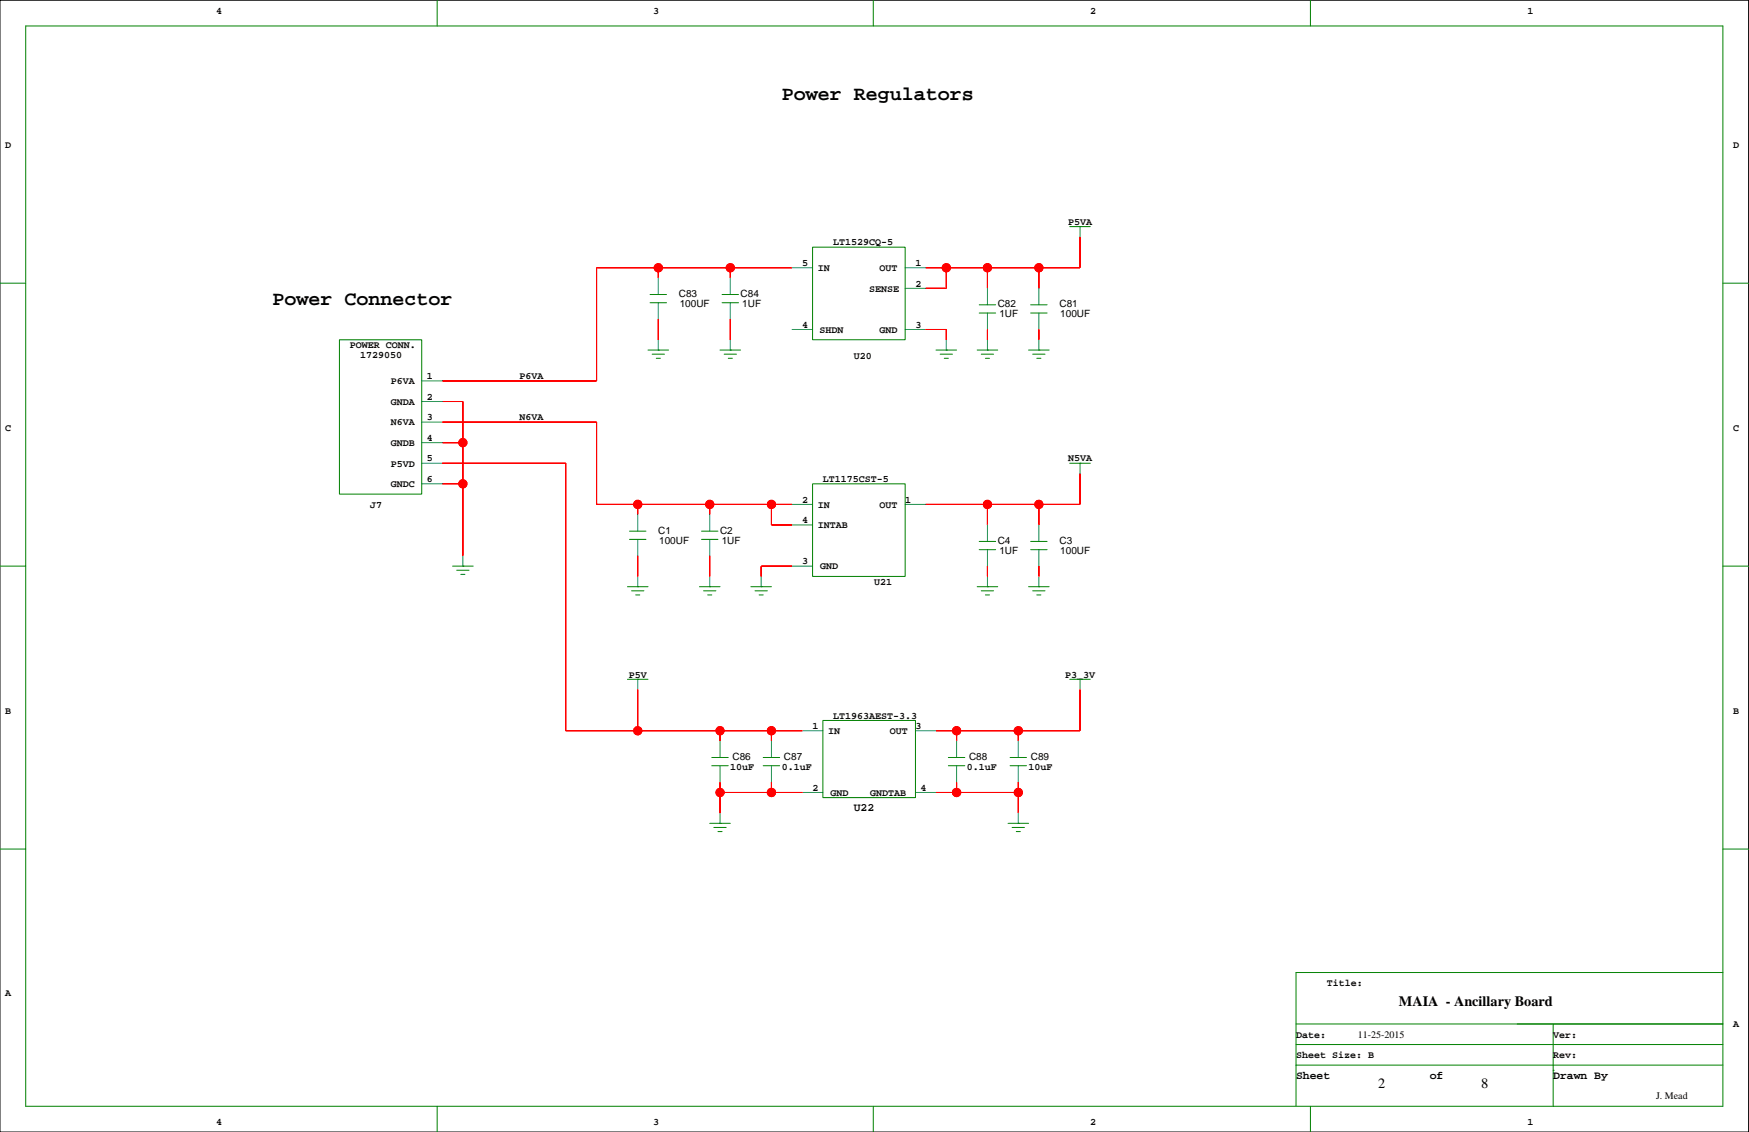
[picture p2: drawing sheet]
<svg xmlns="http://www.w3.org/2000/svg" width="432mm" height="279mm" viewBox="0 0 432 279" stroke-linecap="round" stroke-linejoin="round" font-family="sans-serif">
<path d="M0 .1h431.7v279.3h-431.7z" fill="none" stroke="#000" stroke-width=".25"/>
<g fill="none" stroke="#008000" stroke-width=".25">
<path d="M6.3 6.4h419.1v266.7h-419.1zM107.9 .1v6.3M215.6 .1v6.3M323.5 .1v6.3M264.1 55.9h5.1M266.6 55.9h.1M0 69.9h6.3M160.5 74.7h4.1M160.5 72.7h4.1M178.3 74.7h4M178.3 72.7h4M200.6 61h22.9v22.9h-22.9z"/>
<path d="M241.8 77.3h4M241.8 75.2h4M254.5 77.3h4M254.5 75.2h4M425.4 69.9h6.3M83.8 83.9h20.3v38.1h-20.3zM160 86.4h5.1M161 87.4h3M162 88.4h1M162.5 86.4h.1M177.8 86.4h5M178.8 87.4h3"/>
<path d="M179.8 88.4h1M180.3 86.4h.1M231.1 86.4h5.1M232.1 87.4h3.1M233.1 88.4h1M233.6 86.4h.1M241.2 86.4h5.1M242.3 87.4h3M243.3 88.4h1M243.8 86.4h.1M253.9 86.4h5.1M255 87.4h3"/>
<path d="M256 88.4h1M256.5 86.4h.1M200.6 119.4h22.9v22.9h-22.9zM264.1 114.3h5.1M266.6 114.3h.1M0 139.7h6.3M111.7 139.7h5.1M114.3 139.7h.1M155.4 133.1h4.1M155.4 131.1h4.1M173.2 133.1h4.1M173.2 131.1h4.1"/>
<path d="M241.8 135.7h4M241.8 133.6h4M254.5 135.7h4M254.5 133.6h4M425.4 139.7h6.3M112.8 140.7h3M113.8 141.8h1M154.9 144.8h5.1M155.9 145.8h3.1M156.9 146.8h1.1M157.4 144.8h.1M172.7 144.8h5.1"/>
<path d="M173.7 145.8h3M174.7 146.8h1M175.2 144.8h.1M185.4 144.8h5.1M186.4 145.8h3M187.4 146.8h1M187.9 144.8h.1M241.2 144.8h5.1M242.3 145.8h3M243.3 146.8h1M243.8 144.8h.1M253.9 144.8h5.1"/>
<path d="M255 145.8h3M256 146.8h1M256.5 144.8h.1M154.9 167.7h5.1M157.4 167.7h.1M203.2 177.8h22.8v19.1h-22.8zM264.1 167.7h5.1M266.6 167.7h.1M175.7 189h4.1M175.7 187h4.1M188.4 189h4.1M188.4 187h4.1"/>
<path d="M234.1 189h4.1M234.1 187h4.1M249.4 189h4M249.4 187h4M0 209.6h6.3M175.2 203.2h5.1M176.2 204.2h3.1M177.3 205.2h1M177.8 203.2h.1M248.9 203.2h5M249.9 204.2h3M250.9 205.2h1"/>
<path d="M251.4 203.2h.1M425.4 209.6h6.3M320 257.8h105.4M320 252.7h105.4M383.5 252.7v20.4M425.4 240h-105.4v33.1M107.9 273.1v6.3M215.6 273.1v6.3M320 262.9h105.4M323.5 273.1v6.3M383.5 264.2h.1"/>
</g>
<g fill="none" stroke="#008080" stroke-width=".25">
<path d="M266.6 55.9v2.6M162.5 68.6v4.1M162.5 74.7v4.1M180.3 68.6v4.1M180.3 74.7v4.1M195.5 66.1h5.1M223.5 66.1h5M223.5 71.2h5M243.8 71.2v4M243.8 77.3v4M256.5 71.2v4M256.5 77.3v4"/>
<path d="M104.1 94h5.1M104.1 99.1h5.1M162.5 83.9v2.5M180.3 83.9v2.5M195.5 81.3h5.1M223.5 81.3h5M233.6 83.9v2.5M243.8 83.9v2.5M256.5 83.9v2.5M104.1 104.2h5.1M104.1 109.3h5.1M104.1 114.3h5.1"/>
<path d="M104.1 119.4h5.1M266.6 114.3v2.6M114.3 137.2v2.5M157.4 127v4.1M157.4 133.1v4.1M175.2 127v4.1M175.2 133.1v4.1M195.5 124.5h5.1M195.5 139.7h5.1M195.5 129.6h5.1M223.5 124.5h5M243.8 129.6v4"/>
<path d="M243.8 135.7v4M256.5 129.6v4M256.5 135.7v4M157.4 142.3v2.5M175.2 142.3v2.5M187.9 142.3v2.5M243.8 142.3v2.5M256.5 142.3v2.5M157.4 167.7v2.5M266.6 167.7v2.5M177.8 182.9v4.1M177.8 189v4.1"/>
<path d="M190.5 182.9v4.1M190.5 189v4.1M198.1 180.4h5.1M198.1 195.6h5.1M226 180.4h5.1M226 195.6h5.1M236.2 182.9v4.1M236.2 189v4.1M251.4 182.9v4.1M251.4 189v4.1M177.8 200.7v2.5M251.4 200.7v2.5"/>
</g>
<g fill="#f00" stroke="#f00" stroke-width=".25">
<path d="M109.2 119.4h5.1z" fill-rule="evenodd"/>
<path d="M114.3 119.4v17.8z" fill-rule="evenodd"/>
<path d="M114.3 109.3v10.1z" fill-rule="evenodd"/>
<path d="M109.2 109.3h5.1z" fill-rule="evenodd"/>
<path d="M109.2 99.1h5.1z" fill-rule="evenodd"/>
<path d="M114.3 99.1v10.2z" fill-rule="evenodd"/>
<path d="M147.3 66.1v27.9z" fill-rule="evenodd"/>
<path d="M147.3 66.1h15.2z" fill-rule="evenodd"/>
<path d="M180.3 66.1h15.2z" fill-rule="evenodd"/>
<path d="M162.5 66.1v2.5z" fill-rule="evenodd"/>
<path d="M162.5 66.1h17.8z" fill-rule="evenodd"/>
<path d="M180.3 66.1v2.5z" fill-rule="evenodd"/>
<path d="M109.2 94h38.1z" fill-rule="evenodd"/>
<path d="M266.6 170.2v10.2z" fill-rule="evenodd"/>
<path d="M251.4 180.4h15.2z" fill-rule="evenodd"/>
<path d="M251.4 180.4v2.5z" fill-rule="evenodd"/>
<path d="M236.2 180.4h15.2z" fill-rule="evenodd"/>
<path d="M236.2 180.4v2.5z" fill-rule="evenodd"/>
<path d="M231.1 180.4h5.1z" fill-rule="evenodd"/>
<path d="M177.8 195.6v5.1z" fill-rule="evenodd"/>
<path d="M190.5 193.1v2.5z" fill-rule="evenodd"/>
<path d="M177.8 193.1v2.5z" fill-rule="evenodd"/>
<path d="M177.8 195.6h12.7z" fill-rule="evenodd"/>
<path d="M190.5 195.6h7.6z" fill-rule="evenodd"/>
<path d="M251.4 195.6v5.1z" fill-rule="evenodd"/>
<path d="M236.2 193.1v2.5z" fill-rule="evenodd"/>
<path d="M231.1 195.6h5.1z" fill-rule="evenodd"/>
<path d="M236.2 195.6h15.2z" fill-rule="evenodd"/>
<path d="M251.4 193.1v2.5z" fill-rule="evenodd"/>
<path d="M266.6 58.5v7.6z" fill-rule="evenodd"/>
<path d="M256.5 66.1h10.1z" fill-rule="evenodd"/>
<path d="M256.5 66.1v5.1z" fill-rule="evenodd"/>
<path d="M243.8 66.1h12.7z" fill-rule="evenodd"/>
<path d="M243.8 66.1v5.1z" fill-rule="evenodd"/>
<path d="M233.6 66.1h10.2z" fill-rule="evenodd"/>
<path d="M233.6 66.1v5.1z" fill-rule="evenodd"/>
<path d="M228.5 71.2h5.1z" fill-rule="evenodd"/>
<path d="M228.5 66.1h5.1z" fill-rule="evenodd"/>
<path d="M233.6 81.3v2.6z" fill-rule="evenodd"/>
<path d="M228.5 81.3h5.1z" fill-rule="evenodd"/>
<path d="M266.6 116.9v7.6z" fill-rule="evenodd"/>
<path d="M256.5 124.5h10.1z" fill-rule="evenodd"/>
<path d="M256.5 124.5v5.1z" fill-rule="evenodd"/>
<path d="M243.8 124.5h12.7z" fill-rule="evenodd"/>
<path d="M243.8 124.5v5.1z" fill-rule="evenodd"/>
<path d="M228.5 124.5h15.3z" fill-rule="evenodd"/>
<path d="M187.9 139.7v2.6z" fill-rule="evenodd"/>
<path d="M187.9 139.7h7.6z" fill-rule="evenodd"/>
<path d="M175.2 124.5v2.5z" fill-rule="evenodd"/>
<path d="M157.4 124.5h17.8z" fill-rule="evenodd"/>
<path d="M157.4 124.5v2.5z" fill-rule="evenodd"/>
<path d="M147.3 124.5h10.1z" fill-rule="evenodd"/>
<path d="M190.5 129.6h5z" fill-rule="evenodd"/>
<path d="M190.5 124.5v5.1z" fill-rule="evenodd"/>
<path d="M190.5 124.5h5z" fill-rule="evenodd"/>
<path d="M175.2 124.5h15.3z" fill-rule="evenodd"/>
<path d="M147.3 104.2v20.3z" fill-rule="evenodd"/>
<path d="M109.2 104.2h38.1z" fill-rule="evenodd"/>
<path d="M243.8 139.7v2.6z" fill-rule="evenodd"/>
<path d="M256.5 139.7v2.6z" fill-rule="evenodd"/>
<path d="M243.8 81.3v2.6z" fill-rule="evenodd"/>
<path d="M256.5 81.3v2.6z" fill-rule="evenodd"/>
<path d="M175.2 137.2v5.1z" fill-rule="evenodd"/>
<path d="M157.4 137.2v5.1z" fill-rule="evenodd"/>
<path d="M180.3 78.8v5.1z" fill-rule="evenodd"/>
<path d="M162.5 78.8v5.1z" fill-rule="evenodd"/>
<path d="M139.7 180.4h17.7z" fill-rule="evenodd"/>
<path d="M139.7 114.3v66.1z" fill-rule="evenodd"/>
<path d="M190.5 180.4v2.5z" fill-rule="evenodd"/>
<path d="M190.5 180.4h7.6z" fill-rule="evenodd"/>
<path d="M177.8 180.4h12.7z" fill-rule="evenodd"/>
<path d="M177.8 180.4v2.5z" fill-rule="evenodd"/>
<path d="M157.4 180.4h20.4z" fill-rule="evenodd"/>
<path d="M157.4 170.2v10.2z" fill-rule="evenodd"/>
<path d="M109.2 114.3h30.5z" fill-rule="evenodd"/>
<circle cx="114.3" cy="119.4" r="1.02"/>
<circle cx="114.3" cy="109.3" r="1.02"/>
<circle cx="162.5" cy="66.1" r="1.02"/>
<circle cx="180.3" cy="66.1" r="1.02"/>
<circle cx="251.4" cy="180.4" r="1.02"/>
<circle cx="236.2" cy="180.4" r="1.02"/>
<circle cx="177.8" cy="195.6" r="1.02"/>
<circle cx="190.5" cy="195.6" r="1.02"/>
<circle cx="236.2" cy="195.6" r="1.02"/>
<circle cx="251.4" cy="195.6" r="1.02"/>
<circle cx="256.5" cy="66.1" r="1.02"/>
<circle cx="243.8" cy="66.1" r="1.02"/>
<circle cx="233.6" cy="66.1" r="1.02"/>
<circle cx="256.5" cy="124.5" r="1.02"/>
<circle cx="243.8" cy="124.5" r="1.02"/>
<circle cx="157.4" cy="124.5" r="1.02"/>
<circle cx="175.2" cy="124.5" r="1.02"/>
<circle cx="190.5" cy="124.5" r="1.02"/>
<circle cx="190.5" cy="180.4" r="1.02"/>
<circle cx="177.8" cy="180.4" r="1.02"/>
<circle cx="157.4" cy="180.4" r="1.02"/>
</g>
<g fill="none" stroke="#f00" stroke-width=".25">
<path d="M266.6 58.5v7.6h-38.1M162.5 66.1v2.5M162.5 78.8v5.1M180.3 66.1v2.5M180.3 78.8v5.1M195.5 66.1h-48.2v27.9h-38.1M233.6 66.1v5.1h-5.1M243.8 66.1v5.1M256.5 66.1v5.1M109.2 99.1h5.1v38.1M228.5 81.3h5.1v2.6M243.8 81.3v2.6"/>
<path d="M256.5 81.3v2.6M109.2 119.4h5.1M109.2 109.3h5.1M109.2 104.2h38.1v20.3h48.2M109.2 114.3h30.5v66.1h58.4M266.6 116.9v7.6h-38.1M157.4 124.5v2.5M157.4 137.2v5.1M175.2 124.5v2.5M175.2 137.2v5.1M190.5 124.5v5.1h5M195.5 139.7h-7.6v2.6"/>
<path d="M243.8 124.5v5.1M243.8 139.7v2.6M256.5 124.5v5.1M256.5 139.7v2.6M157.4 170.2v10.2M266.6 170.2v10.2h-35.5M177.8 180.4v2.5M177.8 193.1v7.6M177.8 195.6h20.3M190.5 180.4v2.5M190.5 193.1v2.5M231.1 195.6h20.3"/>
<path d="M236.2 180.4v2.5M236.2 193.1v2.5M251.4 180.4v2.5M251.4 193.1v7.6"/>
<circle cx="162.5" cy="66.1" r="1.02"/>
<circle cx="180.3" cy="66.1" r="1.02"/>
<circle cx="233.6" cy="66.1" r="1.02"/>
<circle cx="243.8" cy="66.1" r="1.02"/>
<circle cx="256.5" cy="66.1" r="1.02"/>
<circle cx="114.3" cy="119.4" r="1.02"/>
<circle cx="114.3" cy="109.3" r="1.02"/>
<circle cx="157.4" cy="124.5" r="1.02"/>
<circle cx="175.2" cy="124.5" r="1.02"/>
<circle cx="190.5" cy="124.5" r="1.02"/>
<circle cx="243.8" cy="124.5" r="1.02"/>
<circle cx="256.5" cy="124.5" r="1.02"/>
<circle cx="157.4" cy="180.4" r="1.02"/>
<circle cx="177.8" cy="195.6" r="1.02"/>
<circle cx="177.8" cy="180.4" r="1.02"/>
<circle cx="190.5" cy="195.6" r="1.02"/>
<circle cx="190.5" cy="180.4" r="1.02"/>
<circle cx="236.2" cy="195.6" r="1.02"/>
<circle cx="236.2" cy="180.4" r="1.02"/>
<circle cx="251.4" cy="195.6" r="1.02"/>
<circle cx="251.4" cy="180.4" r="1.02"/>
</g>
<g font-size="4.9">
<text x="193" y="24.6">Power Regulators</text>
<text x="67.3" y="75.4">Power Connector</text>
</g>
<g font-size="3.5">
<text x="345.4" y="248.3">MAIA - Ancillary Board</text>
<text x="340.3" y="268.6">2</text>
<text x="365.7" y="268.6">8</text>
</g>
<g font-size="2.8">
<text x="210.8" y="200.2">U22</text>
<text x="320" y="266.2">Sheet</text>
<text x="353" y="266.2">of</text>
<text x="383.5" y="266.2">Drawn By</text>
</g>
<g font-size="2.5">
<text x="53.3" y="3.4">4</text>
<text x="161.3" y="3.4">3</text>
<text x="269.2" y="3.4">2</text>
<text x="377.1" y="3.4">1</text>
<text x="1.3" y="36.4">D</text>
<text x="427.9" y="36.4">D</text>
<text x="263.7" y="55.5">P5VA</text>
<text x="198.1" y="65.6">5</text>
<text x="205.7" y="60.6">LT1529CQ-5</text>
<text x="226" y="65.6">1</text>
<text x="201.9" y="66.9">IN</text>
<text x="214.6" y="72">SENSE</text>
<text x="217.1" y="66.9">OUT</text>
<text x="226" y="70.7">2</text>
<text x="167.6" y="73.3">C83</text>
<text x="167.8" y="75.8">100UF</text>
<text x="182.8" y="73.3">C84</text>
<text x="183.3" y="75.8">1UF</text>
<text x="246.3" y="75.8">C82</text>
<text x="261.6" y="75.8">C81</text>
<text x="198.1" y="80.9">4</text>
<text x="202.3" y="82.2">SHDN</text>
<text x="217.1" y="82.2">GND</text>
<text x="226" y="80.9">3</text>
<text x="246.7" y="78.4">1UF</text>
<text x="261.8" y="78.4">100UF</text>
<text x="86.3" y="86">POWER CONN.</text>
<text x="88.9" y="88.4">1729050</text>
<text x="210.8" y="88.5">U20</text>
<text x="96.5" y="94.9">P6VA</text>
<text x="105.4" y="93.6">1</text>
<text x="128.2" y="93.6">P6VA</text>
<text x="96.5" y="99.9">GNDA</text>
<text x="105.4" y="98.7">2</text>
<text x="1.3" y="106.3">C</text>
<text x="96.5" y="105">N6VA</text>
<text x="105.4" y="103.7">3</text>
<text x="128.2" y="103.7">N6VA</text>
<text x="427.9" y="106.3">C</text>
<text x="96.5" y="110.1">GNDB</text>
<text x="105.4" y="113.9">5</text>
<text x="105.4" y="108.8">4</text>
<text x="263.7" y="113.9">N5VA</text>
<text x="96.5" y="115.2">P5VD</text>
<text x="105.4" y="119">6</text>
<text x="203.2" y="119">LT1175CST-5</text>
<text x="91.4" y="125.3">J7</text>
<text x="96.5" y="120.2">GNDC</text>
<text x="198.1" y="124.1">2</text>
<text x="201.9" y="125.3">IN</text>
<text x="217.1" y="125.3">OUT</text>
<text x="223.5" y="124.1">1</text>
<text x="162.5" y="131.7">C1</text>
<text x="177.8" y="131.7">C2</text>
<text x="198.1" y="129.1">4</text>
<text x="201.9" y="130.4">INTAB</text>
<text x="162.7" y="134.2">100UF</text>
<text x="178.2" y="134.2">1UF</text>
<text x="246.3" y="134.2">C4</text>
<text x="246.7" y="136.8">1UF</text>
<text x="261.6" y="134.2">C3</text>
<text x="261.8" y="136.8">100UF</text>
<text x="198.1" y="139.3">3</text>
<text x="202.5" y="140.6">GND</text>
<text x="215.9" y="144.4">U21</text>
<text x="155.2" y="167.2">P5V</text>
<text x="262.9" y="167.2">P3_3V</text>
<text x="1.3" y="176.1">B</text>
<text x="200.6" y="179.9">1</text>
<text x="205.7" y="177.4">LT1963AEST-3.3</text>
<text x="226" y="179.9">3</text>
<text x="427.9" y="176.1">B</text>
<text x="204.4" y="181.2">IN</text>
<text x="219.7" y="181.2">OUT</text>
<text x="180.3" y="190.1">10uF</text>
<text x="180.8" y="187.6">C86</text>
<text x="193" y="190.1">0.1uF</text>
<text x="193.5" y="187.6">C87</text>
<text x="238.7" y="190.1">0.1uF</text>
<text x="239.3" y="187.6">C88</text>
<text x="253.9" y="190.1">10uF</text>
<text x="254.5" y="187.6">C89</text>
<text x="200.6" y="195.2">2</text>
<text x="205.1" y="196.4">GND</text>
<text x="214.8" y="196.4">GNDTAB</text>
<text x="227.3" y="195.2">4</text>
<text x="1.3" y="245.9">A</text>
<text x="327.6" y="243.4">Title:</text>
<text x="320" y="256.1">Date:</text>
<text x="335.2" y="256.1">11-25-2015</text>
<text x="383.5" y="256.1">Ver:</text>
<text x="427.9" y="253.6">A</text>
<text x="320" y="261.2">Sheet Size: B</text>
<text x="383.5" y="261.2">Rev:</text>
<text x="408.8" y="271.3">J. Mead</text>
<text x="53.3" y="277.7">4</text>
<text x="161.3" y="277.7">3</text>
<text x="269.2" y="277.7">2</text>
<text x="377.1" y="277.7">1</text>
</g>
</svg>
